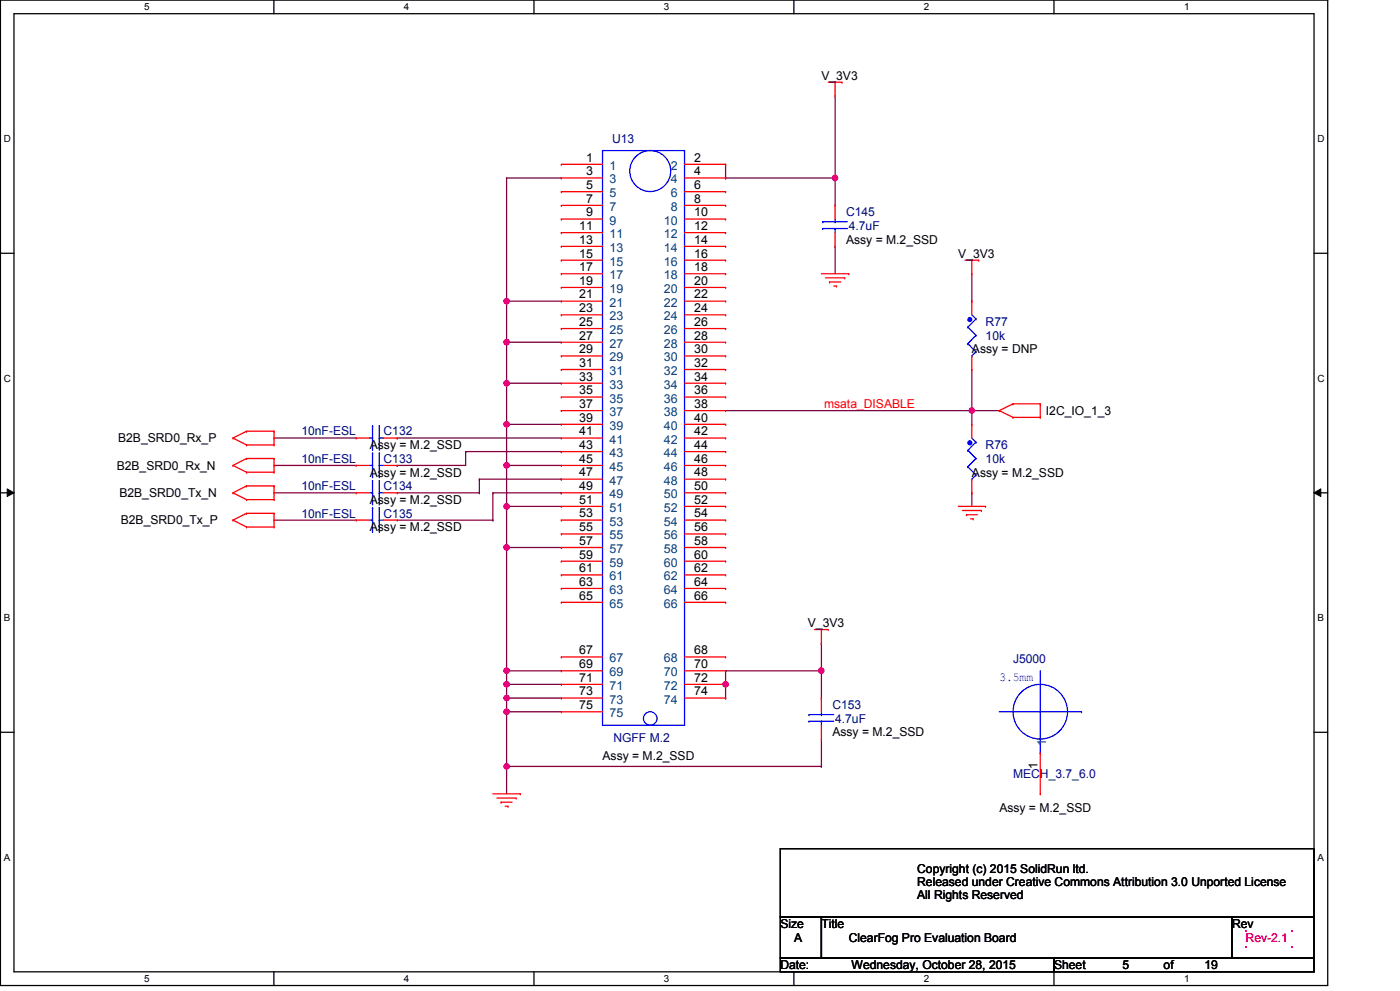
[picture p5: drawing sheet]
<svg xmlns="http://www.w3.org/2000/svg" width="420mm" height="297mm" viewBox="0 0 420 297" stroke-linecap="round" stroke-linejoin="round" font-family="sans-serif">
<path d="M.1 0h398.2v295.4h-398.2zM4.2 4.1h390v287.2h-390z" fill="none" stroke="#000" stroke-width=".38"/>
<g fill="#fff">
<path d="M43.2 .5h1.6v3.2h-1.6z"/>
<path d="M43.2 291.7h1.6v3.2h-1.6z"/>
</g>
<path d="M82.2 0v4.1M82.2 291.3v4.1" fill="none" stroke="#000" stroke-width=".38"/>
<g fill="#fff">
<path d="M121.2 .5h1.6v3.2h-1.6z"/>
<path d="M121.2 291.7h1.6v3.2h-1.6z"/>
</g>
<path d="M160.2 0v4.1M160.2 291.3v4.1" fill="none" stroke="#000" stroke-width=".38"/>
<g fill="#fff">
<path d="M199.2 .5h1.6v3.2h-1.6z"/>
<path d="M199.2 291.7h1.6v3.2h-1.6z"/>
</g>
<path d="M238.2 0v4.1M238.2 291.3v4.1" fill="none" stroke="#000" stroke-width=".38"/>
<g fill="#fff">
<path d="M277.2 .5h1.6v3.2h-1.6z"/>
<path d="M277.2 291.7h1.6v3.2h-1.6z"/>
</g>
<path d="M316.2 0v4.1M316.2 291.3v4.1" fill="none" stroke="#000" stroke-width=".38"/>
<g fill="#fff">
<path d="M355.2 .5h1.6v3.2h-1.6z"/>
<path d="M355.2 291.7h1.6v3.2h-1.6z"/>
<path d="M1.2 40h2.1v3.3h-2.1z"/>
<path d="M395.3 40h2.1v3.3h-2.1z"/>
<path d="M1.2 111.8h2.1v3.3h-2.1z"/>
<path d="M395.3 111.8h2.1v3.3h-2.1z"/>
</g>
<path d="M.1 75.9h4.1M394.2 75.9h4.1" fill="none" stroke="#000" stroke-width=".38"/>
<g fill="#fff">
<path d="M1.2 183.6h1.9v3.2h-1.9z"/>
<path d="M395.3 183.6h1.9v3.2h-1.9z"/>
</g>
<path d="M.1 147.7h4.1M394.2 147.7h4.1" fill="none" stroke="#000" stroke-width=".38"/>
<path d="M2.2 146.5l2 1.2-2 1.1zM394.2 147.7l2-1.2v2.3z" fill="#000"/>
<path d="M2.2 146.5l2 1.2-2 1.1zM394.2 147.7l2-1.2v2.3z" fill="none" stroke="#000" stroke-width=".3"/>
<g fill="#fff">
<path d="M1.1 255.4h2v3.2h-2z"/>
<path d="M395.2 255.4h2v3.2h-2z"/>
</g>
<path d="M.1 219.5h4.1M394.2 219.5h4.1" fill="none" stroke="#000" stroke-width=".38"/>
<path d="M152 53.3h16.4" fill="none" stroke="#800040" stroke-width=".38"/>
<circle cx="152" cy="53.3" r=".19" fill="#800040"/>
<path d="M152 53.3v37" fill="none" stroke="#800040" stroke-width=".38"/>
<circle cx="152" cy="90.3" r=".19" fill="#800040"/>
<circle cx="152" cy="90.2" r=".8" fill="#f0f"/>
<circle cx="152" cy="90.2" r=".8" fill="none" stroke="#f0f" stroke-width=".38"/>
<path d="M250.5 28.7v24.6" fill="none" stroke="#800040" stroke-width=".38"/>
<circle cx="250.5" cy="53.3" r=".19" fill="#800040"/>
<circle cx="250.5" cy="53.3" r=".79" fill="#f0f"/>
<circle cx="250.5" cy="53.3" r=".79" fill="none" stroke="#f0f" stroke-width=".38"/>
<path d="M217.7 53.3h32.8" fill="none" stroke="#800040" stroke-width=".38"/>
<circle cx="217.7" cy="53.3" r=".19" fill="#800040"/>
<path d="M152 102.6h16.4" fill="none" stroke="#800040" stroke-width=".38"/>
<circle cx="152" cy="102.6" r=".19" fill="#800040"/>
<circle cx="152" cy="102.5" r=".8" fill="#f0f"/>
<circle cx="152" cy="102.5" r=".8" fill="none" stroke="#f0f" stroke-width=".38"/>
<path d="M152 102.6v12.3" fill="none" stroke="#800040" stroke-width=".38"/>
<circle cx="152" cy="114.9" r=".19" fill="#800040"/>
<path d="M152 114.9h16.4" fill="none" stroke="#800040" stroke-width=".38"/>
<circle cx="152" cy="114.9" r=".19" fill="#800040"/>
<circle cx="152" cy="114.8" r=".8" fill="#f0f"/>
<circle cx="152" cy="114.8" r=".8" fill="none" stroke="#f0f" stroke-width=".38"/>
<path d="M152 114.9v12.3" fill="none" stroke="#800040" stroke-width=".38"/>
<circle cx="152" cy="127.2" r=".19" fill="#800040"/>
<path d="M152 127.2h16.4" fill="none" stroke="#800040" stroke-width=".38"/>
<circle cx="152" cy="127.2" r=".19" fill="#800040"/>
<circle cx="152" cy="127.2" r=".79" fill="#f0f"/>
<circle cx="152" cy="127.2" r=".79" fill="none" stroke="#f0f" stroke-width=".38"/>
<path d="M152 127.2v12.3" fill="none" stroke="#800040" stroke-width=".38"/>
<circle cx="152" cy="139.5" r=".19" fill="#800040"/>
<path d="M119.2 131.3h49.2" fill="none" stroke="#800040" stroke-width=".38"/>
<circle cx="119.2" cy="131.3" r=".19" fill="#800040"/>
<path d="M119.2 139.5h20.5" fill="none" stroke="#800040" stroke-width=".38"/>
<circle cx="119.2" cy="139.5" r=".19" fill="#800040"/>
<path d="M139.7 135.3v4.2" fill="none" stroke="#800040" stroke-width=".38"/>
<circle cx="139.7" cy="135.3" r=".19" fill="#800040"/>
<path d="M139.7 135.3h28.7" fill="none" stroke="#800040" stroke-width=".38"/>
<circle cx="168.4" cy="135.3" r=".19" fill="#800040"/>
<path d="M152 139.5h16.4" fill="none" stroke="#800040" stroke-width=".38"/>
<circle cx="152" cy="139.5" r=".19" fill="#800040"/>
<path d="M152 139.5v12.3" fill="none" stroke="#800040" stroke-width=".38"/>
<circle cx="152" cy="151.8" r=".19" fill="#800040"/>
<circle cx="152" cy="139.5" r=".8" fill="#f0f"/>
<circle cx="152" cy="139.5" r=".8" fill="none" stroke="#f0f" stroke-width=".38"/>
<circle cx="152" cy="151.8" r=".8" fill="#f0f"/>
<circle cx="152" cy="151.8" r=".8" fill="none" stroke="#f0f" stroke-width=".38"/>
<path d="M119.2 147.7h24.6" fill="none" stroke="#800040" stroke-width=".38"/>
<circle cx="143.8" cy="147.7" r=".19" fill="#800040"/>
<path d="M143.8 143.6v4.1" fill="none" stroke="#800040" stroke-width=".38"/>
<circle cx="143.8" cy="143.6" r=".19" fill="#800040"/>
<path d="M143.8 143.6h24.6" fill="none" stroke="#800040" stroke-width=".38"/>
<circle cx="168.4" cy="143.6" r=".19" fill="#800040"/>
<path d="M119.2 155.9h28.7" fill="none" stroke="#800040" stroke-width=".38"/>
<circle cx="147.9" cy="155.9" r=".19" fill="#800040"/>
<path d="M147.9 147.7v8.2" fill="none" stroke="#800040" stroke-width=".38"/>
<circle cx="147.9" cy="147.7" r=".19" fill="#800040"/>
<path d="M147.9 147.7h20.5" fill="none" stroke="#800040" stroke-width=".38"/>
<circle cx="168.4" cy="147.7" r=".19" fill="#800040"/>
<path d="M152 151.8h16.4" fill="none" stroke="#800040" stroke-width=".38"/>
<circle cx="152" cy="151.8" r=".19" fill="#800040"/>
<path d="M152 151.8v12.3" fill="none" stroke="#800040" stroke-width=".38"/>
<circle cx="152" cy="164.1" r=".19" fill="#800040"/>
<path d="M152 164.1h16.4" fill="none" stroke="#800040" stroke-width=".38"/>
<circle cx="152" cy="164.1" r=".19" fill="#800040"/>
<circle cx="152" cy="164" r=".8" fill="#f0f"/>
<circle cx="152" cy="164" r=".8" fill="none" stroke="#f0f" stroke-width=".38"/>
<path d="M246.4 192.8v8.2" fill="none" stroke="#800040" stroke-width=".38"/>
<circle cx="246.4" cy="192.8" r=".19" fill="#800040"/>
<path d="M217.7 201h28.7" fill="none" stroke="#800040" stroke-width=".38"/>
<circle cx="246.4" cy="201" r=".19" fill="#800040"/>
<path d="M217.7 201v4.1" fill="none" stroke="#800040" stroke-width=".38"/>
<circle cx="217.7" cy="205.1" r=".19" fill="#800040"/>
<circle cx="217.7" cy="205.1" r=".81" fill="#f0f"/>
<circle cx="217.7" cy="205.1" r=".81" fill="none" stroke="#f0f" stroke-width=".38"/>
<path d="M217.7 205.1v4.1" fill="none" stroke="#800040" stroke-width=".38"/>
<circle cx="217.7" cy="209.2" r=".19" fill="#800040"/>
<path d="M291.5 110.7v12.4" fill="none" stroke="#800040" stroke-width=".38"/>
<circle cx="291.5" cy="123.1" r=".19" fill="#800040"/>
<circle cx="291.5" cy="123" r=".78" fill="#f0f"/>
<circle cx="291.5" cy="123" r=".78" fill="none" stroke="#f0f" stroke-width=".38"/>
<path d="M291.5 82v8.3" fill="none" stroke="#800040" stroke-width=".38"/>
<circle cx="291.5" cy="90.3" r=".19" fill="#800040"/>
<path d="M246.4 201v8.2" fill="none" stroke="#800040" stroke-width=".38"/>
<circle cx="246.4" cy="209.2" r=".19" fill="#800040"/>
<circle cx="246.4" cy="201" r=".81" fill="#f0f"/>
<circle cx="246.4" cy="201" r=".81" fill="none" stroke="#f0f" stroke-width=".38"/>
<path d="M246.4 221.5v8.2" fill="none" stroke="#800040" stroke-width=".38"/>
<circle cx="246.4" cy="229.7" r=".19" fill="#800040"/>
<path d="M152 229.7h94.4" fill="none" stroke="#800040" stroke-width=".38"/>
<circle cx="152" cy="229.7" r=".19" fill="#800040"/>
<circle cx="152" cy="229.7" r=".79" fill="#f0f"/>
<circle cx="152" cy="229.7" r=".79" fill="none" stroke="#f0f" stroke-width=".38"/>
<path d="M152 229.7v8.2" fill="none" stroke="#800040" stroke-width=".38"/>
<circle cx="152" cy="229.7" r=".19" fill="#800040"/>
<path d="M217.7 123.1h73.8" fill="none" stroke="#800040" stroke-width=".38"/>
<circle cx="291.5" cy="123.1" r=".19" fill="#800040"/>
<path d="M291.5 147.7v4.1" fill="none" stroke="#800040" stroke-width=".38"/>
<circle cx="291.5" cy="147.7" r=".19" fill="#800040"/>
<path d="M152 205.1h16.4" fill="none" stroke="#800040" stroke-width=".38"/>
<circle cx="152" cy="205.1" r=".19" fill="#800040"/>
<circle cx="152" cy="205.1" r=".8" fill="#f0f"/>
<circle cx="152" cy="205.1" r=".8" fill="none" stroke="#f0f" stroke-width=".38"/>
<path d="M152 205.1v4.1" fill="none" stroke="#800040" stroke-width=".38"/>
<circle cx="152" cy="209.2" r=".19" fill="#800040"/>
<path d="M152 209.2h16.4" fill="none" stroke="#800040" stroke-width=".38"/>
<circle cx="152" cy="209.2" r=".19" fill="#800040"/>
<circle cx="152" cy="209.2" r=".79" fill="#f0f"/>
<circle cx="152" cy="209.2" r=".79" fill="none" stroke="#f0f" stroke-width=".38"/>
<path d="M152 209.2v4.1" fill="none" stroke="#800040" stroke-width=".38"/>
<circle cx="152" cy="213.3" r=".19" fill="#800040"/>
<path d="M82.2 139.5h24.6" fill="none" stroke="#800040" stroke-width=".38"/>
<circle cx="82.2" cy="139.5" r=".19" fill="#800040"/>
<path d="M82.2 131.3h24.6" fill="none" stroke="#800040" stroke-width=".38"/>
<circle cx="82.2" cy="131.3" r=".19" fill="#800040"/>
<path d="M82.2 155.9h24.6" fill="none" stroke="#800040" stroke-width=".38"/>
<circle cx="82.2" cy="155.9" r=".19" fill="#800040"/>
<path d="M82.2 147.7h24.6" fill="none" stroke="#800040" stroke-width=".38"/>
<circle cx="82.2" cy="147.7" r=".19" fill="#800040"/>
<path d="M152 164.1v36.9" fill="none" stroke="#800040" stroke-width=".38"/>
<circle cx="152" cy="201" r=".19" fill="#800040"/>
<circle cx="152" cy="201" r=".8" fill="#f0f"/>
<circle cx="152" cy="201" r=".8" fill="none" stroke="#f0f" stroke-width=".38"/>
<path d="M217.7 49.2v4.1" fill="none" stroke="#800040" stroke-width=".38"/>
<circle cx="217.7" cy="53.3" r=".19" fill="#800040"/>
<path d="M152 213.3h16.4" fill="none" stroke="#800040" stroke-width=".38"/>
<circle cx="152" cy="213.3" r=".19" fill="#800040"/>
<path d="M152 213.3v16.4" fill="none" stroke="#800040" stroke-width=".38"/>
<circle cx="152" cy="229.7" r=".19" fill="#800040"/>
<circle cx="152" cy="213.3" r=".8" fill="#f0f"/>
<circle cx="152" cy="213.3" r=".8" fill="none" stroke="#f0f" stroke-width=".38"/>
<path d="M152 201h16.4" fill="none" stroke="#800040" stroke-width=".38"/>
<circle cx="152" cy="201" r=".19" fill="#800040"/>
<path d="M152 201v4.1" fill="none" stroke="#800040" stroke-width=".38"/>
<circle cx="152" cy="205.1" r=".19" fill="#800040"/>
<path d="M152 90.3h16.4" fill="none" stroke="#800040" stroke-width=".38"/>
<circle cx="152" cy="90.3" r=".19" fill="#800040"/>
<path d="M152 90.3v12.3" fill="none" stroke="#800040" stroke-width=".38"/>
<circle cx="152" cy="102.6" r=".19" fill="#800040"/>
<path d="M291.5 123.1v4.1" fill="none" stroke="#800040" stroke-width=".38"/>
<circle cx="291.5" cy="123.1" r=".19" fill="#800040"/>
<path d="M250.5 73.8v8.2" fill="none" stroke="#800040" stroke-width=".38"/>
<circle cx="250.5" cy="73.8" r=".19" fill="#800040"/>
<path d="M250.5 53.3v8.3" fill="none" stroke="#800040" stroke-width=".38"/>
<circle cx="250.5" cy="53.3" r=".19" fill="#800040"/>
<path d="M291.5 123.1h8.3" fill="none" stroke="#800040" stroke-width=".38"/>
<circle cx="291.5" cy="123.1" r=".19" fill="#800040"/>
<path d="M74 141.5h8.2" fill="none" stroke="#f00" stroke-width=".38"/>
<circle cx="74" cy="141.5" r=".19" fill="#f00"/>
<path d="M69.9 139.5l4.1 2" fill="none" stroke="#f00" stroke-width=".38"/>
<circle cx="69.9" cy="139.5" r=".19" fill="#f00"/>
<path d="M74 137.4l-4.1 2.1" fill="none" stroke="#f00" stroke-width=".38"/>
<circle cx="74" cy="137.4" r=".19" fill="#f00"/>
<path d="M74 137.4h8.2" fill="none" stroke="#f00" stroke-width=".38"/>
<circle cx="82.2" cy="137.4" r=".19" fill="#f00"/>
<path d="M82.2 137.4v4.1" fill="none" stroke="#f00" stroke-width=".38"/>
<circle cx="82.2" cy="141.5" r=".19" fill="#f00"/>
<path d="M74 133.3h8.2" fill="none" stroke="#f00" stroke-width=".38"/>
<circle cx="74" cy="133.3" r=".19" fill="#f00"/>
<path d="M69.9 131.3l4.1 2" fill="none" stroke="#f00" stroke-width=".38"/>
<circle cx="69.9" cy="131.3" r=".19" fill="#f00"/>
<path d="M74 129.2l-4.1 2.1" fill="none" stroke="#f00" stroke-width=".38"/>
<circle cx="74" cy="129.2" r=".19" fill="#f00"/>
<path d="M74 129.2h8.2" fill="none" stroke="#f00" stroke-width=".38"/>
<circle cx="82.2" cy="129.2" r=".19" fill="#f00"/>
<path d="M82.2 129.2v4.1" fill="none" stroke="#f00" stroke-width=".38"/>
<circle cx="82.2" cy="133.3" r=".19" fill="#f00"/>
<path d="M74 157.9h8.2" fill="none" stroke="#f00" stroke-width=".38"/>
<circle cx="74" cy="157.9" r=".19" fill="#f00"/>
<path d="M69.9 155.9l4.1 2" fill="none" stroke="#f00" stroke-width=".38"/>
<circle cx="69.9" cy="155.9" r=".19" fill="#f00"/>
<path d="M74 153.8l-4.1 2.1" fill="none" stroke="#f00" stroke-width=".38"/>
<circle cx="74" cy="153.8" r=".19" fill="#f00"/>
<path d="M74 153.8h8.2" fill="none" stroke="#f00" stroke-width=".38"/>
<circle cx="82.2" cy="153.8" r=".19" fill="#f00"/>
<path d="M82.2 153.8v4.1" fill="none" stroke="#f00" stroke-width=".38"/>
<circle cx="82.2" cy="157.9" r=".19" fill="#f00"/>
<path d="M74 149.7h8.2" fill="none" stroke="#f00" stroke-width=".38"/>
<circle cx="74" cy="149.7" r=".19" fill="#f00"/>
<path d="M69.9 147.7l4.1 2" fill="none" stroke="#f00" stroke-width=".38"/>
<circle cx="69.9" cy="147.7" r=".19" fill="#f00"/>
<path d="M74 145.6l-4.1 2.1" fill="none" stroke="#f00" stroke-width=".38"/>
<circle cx="74" cy="145.6" r=".19" fill="#f00"/>
<path d="M74 145.6h8.2" fill="none" stroke="#f00" stroke-width=".38"/>
<circle cx="82.2" cy="145.6" r=".19" fill="#f00"/>
<path d="M82.2 145.6v4.1" fill="none" stroke="#f00" stroke-width=".38"/>
<circle cx="82.2" cy="149.7" r=".19" fill="#f00"/>
<path d="M303.9 121h8.2" fill="none" stroke="#f00" stroke-width=".38"/>
<circle cx="303.9" cy="121" r=".19" fill="#f00"/>
<path d="M303.9 121l-4.1 2.1" fill="none" stroke="#f00" stroke-width=".38"/>
<circle cx="299.8" cy="123.1" r=".19" fill="#f00"/>
<path d="M299.8 123.1l4.1 2" fill="none" stroke="#f00" stroke-width=".38"/>
<circle cx="303.9" cy="125.1" r=".19" fill="#f00"/>
<path d="M303.9 125.1h8.2" fill="none" stroke="#f00" stroke-width=".38"/>
<circle cx="312.1" cy="125.1" r=".19" fill="#f00"/>
<path d="M312.1 121v4.1" fill="none" stroke="#f00" stroke-width=".38"/>
<circle cx="312.1" cy="121" r=".19" fill="#f00"/>
<path d="M250.5 24.6v4.1" fill="none" stroke="#f00" stroke-width=".38"/>
<circle cx="250.5" cy="28.7" r=".19" fill="#f00"/>
<path d="M248.5 24.6h4.1" fill="none" stroke="#f00" stroke-width=".38"/>
<circle cx="252.6" cy="24.6" r=".19" fill="#f00"/>
<path d="M246.4 188.7v4.1" fill="none" stroke="#f00" stroke-width=".38"/>
<circle cx="246.4" cy="192.8" r=".19" fill="#f00"/>
<path d="M244.3 188.7h4.2" fill="none" stroke="#f00" stroke-width=".38"/>
<circle cx="248.5" cy="188.7" r=".19" fill="#f00"/>
<path d="M287.5 151.8h8.2" fill="none" stroke="#f00" stroke-width=".38"/>
<circle cx="295.7" cy="151.8" r=".19" fill="#f00"/>
<path d="M288.7 153h5.7" fill="none" stroke="#f00" stroke-width=".38"/>
<circle cx="294.4" cy="153" r=".19" fill="#f00"/>
<path d="M289.9 154.3h3.3" fill="none" stroke="#f00" stroke-width=".38"/>
<circle cx="289.9" cy="154.3" r=".19" fill="#f00"/>
<path d="M291.2 155.5h.8" fill="none" stroke="#f00" stroke-width=".38"/>
<circle cx="292" cy="155.5" r=".19" fill="#f00"/>
<path d="M147.9 237.9h8.2" fill="none" stroke="#f00" stroke-width=".38"/>
<circle cx="156.1" cy="237.9" r=".19" fill="#f00"/>
<path d="M149.1 239.2h5.8" fill="none" stroke="#f00" stroke-width=".38"/>
<circle cx="154.9" cy="239.2" r=".19" fill="#f00"/>
<path d="M150.3 240.4h3.3" fill="none" stroke="#f00" stroke-width=".38"/>
<circle cx="150.3" cy="240.4" r=".19" fill="#f00"/>
<path d="M151.6 241.6h.8" fill="none" stroke="#f00" stroke-width=".38"/>
<circle cx="152.4" cy="241.6" r=".19" fill="#f00"/>
<path d="M246.4 82h8.2" fill="none" stroke="#f00" stroke-width=".38"/>
<circle cx="254.6" cy="82" r=".19" fill="#f00"/>
<path d="M247.6 83.3h5.8" fill="none" stroke="#f00" stroke-width=".38"/>
<circle cx="253.4" cy="83.3" r=".19" fill="#f00"/>
<path d="M248.9 84.5h3.3" fill="none" stroke="#f00" stroke-width=".38"/>
<circle cx="248.9" cy="84.5" r=".19" fill="#f00"/>
<path d="M250.1 85.7h.9" fill="none" stroke="#f00" stroke-width=".38"/>
<circle cx="251" cy="85.7" r=".19" fill="#f00"/>
<path d="M291.5 78v4" fill="none" stroke="#f00" stroke-width=".38"/>
<circle cx="291.5" cy="82" r=".19" fill="#f00"/>
<path d="M289.5 78h4.1" fill="none" stroke="#f00" stroke-width=".38"/>
<circle cx="293.6" cy="78" r=".19" fill="#f00"/>
<path d="M234.1 254.3h160.1v20.5h-160.1zM234.1 274.8h12.3v12.3h-12.3zM246.4 274.8h123.2v12.3h-123.2zM369.6 274.8h24.6v12.3h-24.6zM234.1 287.1h82.1v4.2h-82.1zM316.2 287.1h78v4.2h-78z" fill="none" stroke="#000" stroke-width=".38"/>
<g fill="#f0f">
<path d="M373.5 278.8h.3v.3h-.3z"/>
<path d="M387.5 278.8h.3v.3h-.3z"/>
<path d="M387.5 283.7h.3v.4h-.3z"/>
<path d="M373.5 283.7h.3v.4h-.3z"/>
</g>
<path d="M234.1 254.3h160.1v20.5h-160.1zM234.1 274.8h12.3v12.3h-12.3zM246.4 274.8h123.2v12.3h-123.2zM369.6 274.8h24.6v12.3h-24.6zM234.1 287.1h82.1v4.2h-82.1zM316.2 287.1h78v4.2h-78z" fill="none" stroke="#000" stroke-width=".38"/>
<g fill="#f0f">
<path d="M373.5 278.8h.3v.3h-.3z"/>
<path d="M387.5 278.8h.3v.3h-.3z"/>
<path d="M387.5 283.7h.3v.4h-.3z"/>
<path d="M373.5 283.7h.3v.4h-.3z"/>
</g>
<path d="M234.1 254.3h160.1v20.5h-160.1zM234.1 274.8h12.3v12.3h-12.3zM246.4 274.8h123.2v12.3h-123.2zM369.6 274.8h24.6v12.3h-24.6zM234.1 287.1h82.1v4.2h-82.1zM316.2 287.1h78v4.2h-78z" fill="none" stroke="#000" stroke-width=".38"/>
<g fill="#f0f">
<path d="M373.5 278.8h.3v.3h-.3z"/>
<path d="M387.5 278.8h.3v.3h-.3z"/>
<path d="M387.5 283.7h.3v.4h-.3z"/>
<path d="M373.5 283.7h.3v.4h-.3z"/>
</g>
<path d="M246.4 213.3v.9" fill="none" stroke="#00f" stroke-width=".38"/>
<circle cx="246.4" cy="214.2" r=".19" fill="#00f"/>
<path d="M242.7 216.2h7.4" fill="none" stroke="#00f" stroke-width=".38"/>
<circle cx="242.7" cy="216.2" r=".19" fill="#00f"/>
<path d="M242.7 214.2h7.4" fill="none" stroke="#00f" stroke-width=".38"/>
<circle cx="242.7" cy="214.2" r=".19" fill="#00f"/>
<path d="M246.4 216.2v1.2" fill="none" stroke="#00f" stroke-width=".38"/>
<circle cx="246.4" cy="216.2" r=".19" fill="#00f"/>
<path d="M246.4 209.2v4.1" fill="none" stroke="#f00" stroke-width=".38"/>
<circle cx="246.4" cy="209.2" r=".19" fill="#f00"/>
<path d="M246.4 217.4v4.1" fill="none" stroke="#f00" stroke-width=".38"/>
<circle cx="246.4" cy="221.5" r=".19" fill="#f00"/>
<path d="M250.5 65.7v.8" fill="none" stroke="#00f" stroke-width=".38"/>
<circle cx="250.5" cy="66.5" r=".19" fill="#00f"/>
<path d="M246.8 68.5h7.4" fill="none" stroke="#00f" stroke-width=".38"/>
<circle cx="246.8" cy="68.5" r=".19" fill="#00f"/>
<path d="M246.8 66.5h7.4" fill="none" stroke="#00f" stroke-width=".38"/>
<circle cx="246.8" cy="66.5" r=".19" fill="#00f"/>
<path d="M250.5 68.5v1.2" fill="none" stroke="#00f" stroke-width=".38"/>
<circle cx="250.5" cy="68.5" r=".19" fill="#00f"/>
<path d="M250.5 61.6v4.1" fill="none" stroke="#f00" stroke-width=".38"/>
<circle cx="250.5" cy="61.6" r=".19" fill="#f00"/>
<path d="M250.5 69.7v4.1" fill="none" stroke="#f00" stroke-width=".38"/>
<circle cx="250.5" cy="73.8" r=".19" fill="#f00"/>
<path d="M291.5 94.4l1.3 1.2" fill="none" stroke="#00f" stroke-width=".38"/>
<circle cx="292.8" cy="95.6" r=".19" fill="#00f"/>
<path d="M292.8 95.6l-2.4 2.4" fill="none" stroke="#00f" stroke-width=".38"/>
<circle cx="290.4" cy="98" r=".19" fill="#00f"/>
<path d="M290.4 98l2.4 2.5" fill="none" stroke="#00f" stroke-width=".38"/>
<circle cx="292.8" cy="100.5" r=".19" fill="#00f"/>
<path d="M292.8 100.5l-2.4 2.5" fill="none" stroke="#00f" stroke-width=".38"/>
<circle cx="290.4" cy="103" r=".19" fill="#00f"/>
<path d="M290.4 103l2.4 2.5" fill="none" stroke="#00f" stroke-width=".38"/>
<circle cx="292.8" cy="105.5" r=".19" fill="#00f"/>
<path d="M292.8 105.5l-1.3 1.2" fill="none" stroke="#00f" stroke-width=".38"/>
<circle cx="291.5" cy="106.7" r=".19" fill="#00f"/>
<circle cx="291" cy="95.8" r=".59" fill="#00f"/>
<circle cx="291" cy="95.8" r=".59" fill="none" stroke="#00f" stroke-width=".38"/>
<path d="M291.5 90.3v4.1" fill="none" stroke="#f00" stroke-width=".38"/>
<circle cx="291.5" cy="90.3" r=".19" fill="#f00"/>
<path d="M291.5 106.7v4" fill="none" stroke="#f00" stroke-width=".38"/>
<circle cx="291.5" cy="110.7" r=".19" fill="#f00"/>
<path d="M110.9 131.3h.9" fill="none" stroke="#00f" stroke-width=".38"/>
<circle cx="111.8" cy="131.3" r=".19" fill="#00f"/>
<path d="M113.8 127.6v7.4" fill="none" stroke="#00f" stroke-width=".38"/>
<circle cx="113.8" cy="127.6" r=".19" fill="#00f"/>
<path d="M111.8 127.6v7.4" fill="none" stroke="#00f" stroke-width=".38"/>
<circle cx="111.8" cy="127.6" r=".19" fill="#00f"/>
<path d="M113.8 131.3h1.2" fill="none" stroke="#00f" stroke-width=".38"/>
<circle cx="113.8" cy="131.3" r=".19" fill="#00f"/>
<path d="M106.8 131.3h4.1" fill="none" stroke="#f00" stroke-width=".38"/>
<circle cx="106.8" cy="131.3" r=".19" fill="#f00"/>
<path d="M115 131.3h4.2" fill="none" stroke="#f00" stroke-width=".38"/>
<circle cx="119.2" cy="131.3" r=".19" fill="#f00"/>
<path d="M291.5 131.3l1.3 1.2" fill="none" stroke="#00f" stroke-width=".38"/>
<circle cx="292.8" cy="132.5" r=".19" fill="#00f"/>
<path d="M292.8 132.5l-2.4 2.5" fill="none" stroke="#00f" stroke-width=".38"/>
<circle cx="290.4" cy="135" r=".19" fill="#00f"/>
<path d="M290.4 135l2.4 2.4" fill="none" stroke="#00f" stroke-width=".38"/>
<circle cx="292.8" cy="137.4" r=".19" fill="#00f"/>
<path d="M292.8 137.4l-2.4 2.5" fill="none" stroke="#00f" stroke-width=".38"/>
<circle cx="290.4" cy="139.9" r=".19" fill="#00f"/>
<path d="M290.4 139.9l2.4 2.5" fill="none" stroke="#00f" stroke-width=".38"/>
<circle cx="292.8" cy="142.4" r=".19" fill="#00f"/>
<path d="M292.8 142.4l-1.3 1.2" fill="none" stroke="#00f" stroke-width=".38"/>
<circle cx="291.5" cy="143.6" r=".19" fill="#00f"/>
<circle cx="291" cy="132.7" r=".59" fill="#00f"/>
<circle cx="291" cy="132.7" r=".59" fill="none" stroke="#00f" stroke-width=".38"/>
<path d="M291.5 127.2v4.1" fill="none" stroke="#f00" stroke-width=".38"/>
<circle cx="291.5" cy="127.2" r=".19" fill="#f00"/>
<path d="M291.5 143.6v4.1" fill="none" stroke="#f00" stroke-width=".38"/>
<circle cx="291.5" cy="147.7" r=".19" fill="#f00"/>
<g fill="none" stroke="#00f" stroke-width=".38">
<path d="M180.8 45.1h24.6v172.3h-24.6z"/>
<circle cx="195.1" cy="51.3" r="6.1"/>
<circle cx="195.1" cy="215.3" r="2.03"/>
</g>
<path d="M168.4 49.2h12.4" fill="none" stroke="#f00" stroke-width=".38"/>
<circle cx="168.4" cy="49.2" r=".19" fill="#f00"/>
<path d="M205.4 49.2h12.3" fill="none" stroke="#f00" stroke-width=".38"/>
<circle cx="217.7" cy="49.2" r=".19" fill="#f00"/>
<path d="M168.4 53.3h12.4" fill="none" stroke="#f00" stroke-width=".38"/>
<circle cx="168.4" cy="53.3" r=".19" fill="#f00"/>
<path d="M205.4 53.3h12.3" fill="none" stroke="#f00" stroke-width=".38"/>
<circle cx="217.7" cy="53.3" r=".19" fill="#f00"/>
<path d="M168.4 57.4h12.4" fill="none" stroke="#f00" stroke-width=".38"/>
<circle cx="168.4" cy="57.4" r=".19" fill="#f00"/>
<path d="M205.4 57.4h12.3" fill="none" stroke="#f00" stroke-width=".38"/>
<circle cx="217.7" cy="57.4" r=".19" fill="#f00"/>
<path d="M168.4 61.6h12.4" fill="none" stroke="#f00" stroke-width=".38"/>
<circle cx="168.4" cy="61.6" r=".19" fill="#f00"/>
<path d="M205.4 61.6h12.3" fill="none" stroke="#f00" stroke-width=".38"/>
<circle cx="217.7" cy="61.6" r=".19" fill="#f00"/>
<path d="M168.4 65.7h12.4" fill="none" stroke="#f00" stroke-width=".38"/>
<circle cx="168.4" cy="65.7" r=".19" fill="#f00"/>
<path d="M205.4 65.7h12.3" fill="none" stroke="#f00" stroke-width=".38"/>
<circle cx="217.7" cy="65.7" r=".19" fill="#f00"/>
<path d="M168.4 69.7h12.4" fill="none" stroke="#f00" stroke-width=".38"/>
<circle cx="168.4" cy="69.7" r=".19" fill="#f00"/>
<path d="M205.4 69.7h12.3" fill="none" stroke="#f00" stroke-width=".38"/>
<circle cx="217.7" cy="69.7" r=".19" fill="#f00"/>
<path d="M168.4 73.8h12.4" fill="none" stroke="#f00" stroke-width=".38"/>
<circle cx="168.4" cy="73.8" r=".19" fill="#f00"/>
<path d="M205.4 73.8h12.3" fill="none" stroke="#f00" stroke-width=".38"/>
<circle cx="217.7" cy="73.8" r=".19" fill="#f00"/>
<path d="M168.4 78h12.4" fill="none" stroke="#f00" stroke-width=".38"/>
<circle cx="168.4" cy="78" r=".19" fill="#f00"/>
<path d="M205.4 78h12.3" fill="none" stroke="#f00" stroke-width=".38"/>
<circle cx="217.7" cy="78" r=".19" fill="#f00"/>
<path d="M168.4 82h12.4" fill="none" stroke="#f00" stroke-width=".38"/>
<circle cx="168.4" cy="82" r=".19" fill="#f00"/>
<path d="M205.4 82h12.3" fill="none" stroke="#f00" stroke-width=".38"/>
<circle cx="217.7" cy="82" r=".19" fill="#f00"/>
<path d="M168.4 86.1h12.4" fill="none" stroke="#f00" stroke-width=".38"/>
<circle cx="168.4" cy="86.1" r=".19" fill="#f00"/>
<path d="M205.4 86.1h12.3" fill="none" stroke="#f00" stroke-width=".38"/>
<circle cx="217.7" cy="86.1" r=".19" fill="#f00"/>
<path d="M168.4 90.3h12.4" fill="none" stroke="#f00" stroke-width=".38"/>
<circle cx="168.4" cy="90.3" r=".19" fill="#f00"/>
<path d="M205.4 90.3h12.3" fill="none" stroke="#f00" stroke-width=".38"/>
<circle cx="217.7" cy="90.3" r=".19" fill="#f00"/>
<path d="M168.4 94.4h12.4" fill="none" stroke="#f00" stroke-width=".38"/>
<circle cx="168.4" cy="94.4" r=".19" fill="#f00"/>
<path d="M205.4 94.4h12.3" fill="none" stroke="#f00" stroke-width=".38"/>
<circle cx="217.7" cy="94.4" r=".19" fill="#f00"/>
<path d="M168.4 98.5h12.4" fill="none" stroke="#f00" stroke-width=".38"/>
<circle cx="168.4" cy="98.5" r=".19" fill="#f00"/>
<path d="M205.4 98.5h12.3" fill="none" stroke="#f00" stroke-width=".38"/>
<circle cx="217.7" cy="98.5" r=".19" fill="#f00"/>
<path d="M168.4 102.6h12.4" fill="none" stroke="#f00" stroke-width=".38"/>
<circle cx="168.4" cy="102.6" r=".19" fill="#f00"/>
<path d="M205.4 102.6h12.3" fill="none" stroke="#f00" stroke-width=".38"/>
<circle cx="217.7" cy="102.6" r=".19" fill="#f00"/>
<path d="M168.4 106.7h12.4" fill="none" stroke="#f00" stroke-width=".38"/>
<circle cx="168.4" cy="106.7" r=".19" fill="#f00"/>
<path d="M205.4 106.7h12.3" fill="none" stroke="#f00" stroke-width=".38"/>
<circle cx="217.7" cy="106.7" r=".19" fill="#f00"/>
<path d="M168.4 110.7h12.4" fill="none" stroke="#f00" stroke-width=".38"/>
<circle cx="168.4" cy="110.7" r=".19" fill="#f00"/>
<path d="M205.4 110.7h12.3" fill="none" stroke="#f00" stroke-width=".38"/>
<circle cx="217.7" cy="110.7" r=".19" fill="#f00"/>
<path d="M168.4 114.9h12.4" fill="none" stroke="#f00" stroke-width=".38"/>
<circle cx="168.4" cy="114.9" r=".19" fill="#f00"/>
<path d="M205.4 114.9h12.3" fill="none" stroke="#f00" stroke-width=".38"/>
<circle cx="217.7" cy="114.9" r=".19" fill="#f00"/>
<path d="M168.4 119h12.4" fill="none" stroke="#f00" stroke-width=".38"/>
<circle cx="168.4" cy="119" r=".19" fill="#f00"/>
<path d="M205.4 119h12.3" fill="none" stroke="#f00" stroke-width=".38"/>
<circle cx="217.7" cy="119" r=".19" fill="#f00"/>
<path d="M168.4 123.1h12.4" fill="none" stroke="#f00" stroke-width=".38"/>
<circle cx="168.4" cy="123.1" r=".19" fill="#f00"/>
<path d="M205.4 123.1h12.3" fill="none" stroke="#f00" stroke-width=".38"/>
<circle cx="217.7" cy="123.1" r=".19" fill="#f00"/>
<path d="M168.4 127.2h12.4" fill="none" stroke="#f00" stroke-width=".38"/>
<circle cx="168.4" cy="127.2" r=".19" fill="#f00"/>
<path d="M205.4 127.2h12.3" fill="none" stroke="#f00" stroke-width=".38"/>
<circle cx="217.7" cy="127.2" r=".19" fill="#f00"/>
<path d="M168.4 131.3h12.4" fill="none" stroke="#f00" stroke-width=".38"/>
<circle cx="168.4" cy="131.3" r=".19" fill="#f00"/>
<path d="M205.4 131.3h12.3" fill="none" stroke="#f00" stroke-width=".38"/>
<circle cx="217.7" cy="131.3" r=".19" fill="#f00"/>
<path d="M168.4 135.3h12.4" fill="none" stroke="#f00" stroke-width=".38"/>
<circle cx="168.4" cy="135.3" r=".19" fill="#f00"/>
<path d="M205.4 135.3h12.3" fill="none" stroke="#f00" stroke-width=".38"/>
<circle cx="217.7" cy="135.3" r=".19" fill="#f00"/>
<path d="M168.4 139.5h12.4" fill="none" stroke="#f00" stroke-width=".38"/>
<circle cx="168.4" cy="139.5" r=".19" fill="#f00"/>
<path d="M205.4 139.5h12.3" fill="none" stroke="#f00" stroke-width=".38"/>
<circle cx="217.7" cy="139.5" r=".19" fill="#f00"/>
<path d="M168.4 143.6h12.4" fill="none" stroke="#f00" stroke-width=".38"/>
<circle cx="168.4" cy="143.6" r=".19" fill="#f00"/>
<path d="M205.4 143.6h12.3" fill="none" stroke="#f00" stroke-width=".38"/>
<circle cx="217.7" cy="143.6" r=".19" fill="#f00"/>
<path d="M168.4 147.7h12.4" fill="none" stroke="#f00" stroke-width=".38"/>
<circle cx="168.4" cy="147.7" r=".19" fill="#f00"/>
<path d="M205.4 147.7h12.3" fill="none" stroke="#f00" stroke-width=".38"/>
<circle cx="217.7" cy="147.7" r=".19" fill="#f00"/>
<path d="M168.4 151.8h12.4" fill="none" stroke="#f00" stroke-width=".38"/>
<circle cx="168.4" cy="151.8" r=".19" fill="#f00"/>
<path d="M205.4 151.8h12.3" fill="none" stroke="#f00" stroke-width=".38"/>
<circle cx="217.7" cy="151.8" r=".19" fill="#f00"/>
<path d="M168.4 155.9h12.4" fill="none" stroke="#f00" stroke-width=".38"/>
<circle cx="168.4" cy="155.9" r=".19" fill="#f00"/>
<path d="M205.4 155.9h12.3" fill="none" stroke="#f00" stroke-width=".38"/>
<circle cx="217.7" cy="155.9" r=".19" fill="#f00"/>
<path d="M168.4 160h12.4" fill="none" stroke="#f00" stroke-width=".38"/>
<circle cx="168.4" cy="160" r=".19" fill="#f00"/>
<path d="M205.4 160h12.3" fill="none" stroke="#f00" stroke-width=".38"/>
<circle cx="217.7" cy="160" r=".19" fill="#f00"/>
<path d="M168.4 164.1h12.4" fill="none" stroke="#f00" stroke-width=".38"/>
<circle cx="168.4" cy="164.1" r=".19" fill="#f00"/>
<path d="M205.4 164.1h12.3" fill="none" stroke="#f00" stroke-width=".38"/>
<circle cx="217.7" cy="164.1" r=".19" fill="#f00"/>
<path d="M168.4 168.2h12.4" fill="none" stroke="#f00" stroke-width=".38"/>
<circle cx="168.4" cy="168.2" r=".19" fill="#f00"/>
<path d="M205.4 168.2h12.3" fill="none" stroke="#f00" stroke-width=".38"/>
<circle cx="217.7" cy="168.2" r=".19" fill="#f00"/>
<path d="M168.4 172.3h12.4" fill="none" stroke="#f00" stroke-width=".38"/>
<circle cx="168.4" cy="172.3" r=".19" fill="#f00"/>
<path d="M205.4 172.3h12.3" fill="none" stroke="#f00" stroke-width=".38"/>
<circle cx="217.7" cy="172.3" r=".19" fill="#f00"/>
<path d="M168.4 176.4h12.4" fill="none" stroke="#f00" stroke-width=".38"/>
<circle cx="168.4" cy="176.4" r=".19" fill="#f00"/>
<path d="M205.4 176.4h12.3" fill="none" stroke="#f00" stroke-width=".38"/>
<circle cx="217.7" cy="176.4" r=".19" fill="#f00"/>
<path d="M168.4 180.5h12.4" fill="none" stroke="#f00" stroke-width=".38"/>
<circle cx="168.4" cy="180.5" r=".19" fill="#f00"/>
<path d="M205.4 180.5h12.3" fill="none" stroke="#f00" stroke-width=".38"/>
<circle cx="217.7" cy="180.5" r=".19" fill="#f00"/>
<path d="M168.4 196.9h12.4" fill="none" stroke="#f00" stroke-width=".38"/>
<circle cx="168.4" cy="196.9" r=".19" fill="#f00"/>
<path d="M205.4 196.9h12.3" fill="none" stroke="#f00" stroke-width=".38"/>
<circle cx="217.7" cy="196.9" r=".19" fill="#f00"/>
<path d="M168.4 201h12.4" fill="none" stroke="#f00" stroke-width=".38"/>
<circle cx="168.4" cy="201" r=".19" fill="#f00"/>
<path d="M205.4 201h12.3" fill="none" stroke="#f00" stroke-width=".38"/>
<circle cx="217.7" cy="201" r=".19" fill="#f00"/>
<path d="M168.4 205.1h12.4" fill="none" stroke="#f00" stroke-width=".38"/>
<circle cx="168.4" cy="205.1" r=".19" fill="#f00"/>
<path d="M205.4 205.1h12.3" fill="none" stroke="#f00" stroke-width=".38"/>
<circle cx="217.7" cy="205.1" r=".19" fill="#f00"/>
<path d="M168.4 209.2h12.4" fill="none" stroke="#f00" stroke-width=".38"/>
<circle cx="168.4" cy="209.2" r=".19" fill="#f00"/>
<path d="M205.4 209.2h12.3" fill="none" stroke="#f00" stroke-width=".38"/>
<circle cx="217.7" cy="209.2" r=".19" fill="#f00"/>
<path d="M168.4 213.3h12.4" fill="none" stroke="#f00" stroke-width=".38"/>
<circle cx="168.4" cy="213.3" r=".19" fill="#f00"/>
<path d="M110.9 139.5h.9" fill="none" stroke="#00f" stroke-width=".38"/>
<circle cx="111.8" cy="139.5" r=".19" fill="#00f"/>
<path d="M113.8 135.8v7.4" fill="none" stroke="#00f" stroke-width=".38"/>
<circle cx="113.8" cy="135.8" r=".19" fill="#00f"/>
<path d="M111.8 135.8v7.4" fill="none" stroke="#00f" stroke-width=".38"/>
<circle cx="111.8" cy="135.8" r=".19" fill="#00f"/>
<path d="M113.8 139.5h1.2" fill="none" stroke="#00f" stroke-width=".38"/>
<circle cx="113.8" cy="139.5" r=".19" fill="#00f"/>
<path d="M106.8 139.5h4.1" fill="none" stroke="#f00" stroke-width=".38"/>
<circle cx="106.8" cy="139.5" r=".19" fill="#f00"/>
<path d="M115 139.5h4.2" fill="none" stroke="#f00" stroke-width=".38"/>
<circle cx="119.2" cy="139.5" r=".19" fill="#f00"/>
<path d="M110.9 147.7h.9" fill="none" stroke="#00f" stroke-width=".38"/>
<circle cx="111.8" cy="147.7" r=".19" fill="#00f"/>
<path d="M113.8 144v7.3" fill="none" stroke="#00f" stroke-width=".38"/>
<circle cx="113.8" cy="144" r=".19" fill="#00f"/>
<path d="M111.8 144v7.3" fill="none" stroke="#00f" stroke-width=".38"/>
<circle cx="111.8" cy="144" r=".19" fill="#00f"/>
<path d="M113.8 147.7h1.2" fill="none" stroke="#00f" stroke-width=".38"/>
<circle cx="113.8" cy="147.7" r=".19" fill="#00f"/>
<path d="M106.8 147.7h4.1" fill="none" stroke="#f00" stroke-width=".38"/>
<circle cx="106.8" cy="147.7" r=".19" fill="#f00"/>
<path d="M115 147.7h4.2" fill="none" stroke="#f00" stroke-width=".38"/>
<circle cx="119.2" cy="147.7" r=".19" fill="#f00"/>
<path d="M110.9 155.9h.9" fill="none" stroke="#00f" stroke-width=".38"/>
<circle cx="111.8" cy="155.9" r=".19" fill="#00f"/>
<path d="M113.8 152.2v7.4" fill="none" stroke="#00f" stroke-width=".38"/>
<circle cx="113.8" cy="152.2" r=".19" fill="#00f"/>
<path d="M111.8 152.2v7.4" fill="none" stroke="#00f" stroke-width=".38"/>
<circle cx="111.8" cy="152.2" r=".19" fill="#00f"/>
<path d="M113.8 155.9h1.2" fill="none" stroke="#00f" stroke-width=".38"/>
<circle cx="113.8" cy="155.9" r=".19" fill="#00f"/>
<path d="M106.8 155.9h4.1" fill="none" stroke="#f00" stroke-width=".38"/>
<circle cx="106.8" cy="155.9" r=".19" fill="#f00"/>
<path d="M115 155.9h4.2" fill="none" stroke="#f00" stroke-width=".38"/>
<circle cx="119.2" cy="155.9" r=".19" fill="#f00"/>
<g fill="none" stroke="#00f" stroke-width=".38">
<path d="M312.1 201v24.6"/>
<circle cx="312.1" cy="213.3" r="8.2"/>
</g>
<circle cx="312.1" cy="225.6" r=".19" fill="#00f"/>
<path d="M299.8 213.3h24.6" fill="none" stroke="#00f" stroke-width=".38"/>
<circle cx="324.4" cy="213.3" r=".19" fill="#00f"/>
<path d="M312.1 225.6v12.3" fill="none" stroke="#f00" stroke-width=".38"/>
<circle cx="312.1" cy="237.9" r=".19" fill="#f00"/>
<circle cx="152" cy="90.2" r=".8" fill="#f0f"/>
<circle cx="152" cy="90.2" r=".8" fill="none" stroke="#f0f" stroke-width=".38"/>
<circle cx="250.5" cy="53.3" r=".79" fill="#f0f"/>
<circle cx="250.5" cy="53.3" r=".79" fill="none" stroke="#f0f" stroke-width=".38"/>
<circle cx="152" cy="102.5" r=".8" fill="#f0f"/>
<circle cx="152" cy="102.5" r=".8" fill="none" stroke="#f0f" stroke-width=".38"/>
<circle cx="152" cy="114.8" r=".8" fill="#f0f"/>
<circle cx="152" cy="114.8" r=".8" fill="none" stroke="#f0f" stroke-width=".38"/>
<circle cx="152" cy="127.2" r=".79" fill="#f0f"/>
<circle cx="152" cy="127.2" r=".79" fill="none" stroke="#f0f" stroke-width=".38"/>
<circle cx="152" cy="139.5" r=".8" fill="#f0f"/>
<circle cx="152" cy="139.5" r=".8" fill="none" stroke="#f0f" stroke-width=".38"/>
<circle cx="152" cy="151.8" r=".8" fill="#f0f"/>
<circle cx="152" cy="151.8" r=".8" fill="none" stroke="#f0f" stroke-width=".38"/>
<circle cx="152" cy="164" r=".8" fill="#f0f"/>
<circle cx="152" cy="164" r=".8" fill="none" stroke="#f0f" stroke-width=".38"/>
<circle cx="217.7" cy="205.1" r=".81" fill="#f0f"/>
<circle cx="217.7" cy="205.1" r=".81" fill="none" stroke="#f0f" stroke-width=".38"/>
<circle cx="291.5" cy="123" r=".78" fill="#f0f"/>
<circle cx="291.5" cy="123" r=".78" fill="none" stroke="#f0f" stroke-width=".38"/>
<circle cx="246.4" cy="201" r=".81" fill="#f0f"/>
<circle cx="246.4" cy="201" r=".81" fill="none" stroke="#f0f" stroke-width=".38"/>
<circle cx="152" cy="229.7" r=".79" fill="#f0f"/>
<circle cx="152" cy="229.7" r=".79" fill="none" stroke="#f0f" stroke-width=".38"/>
<circle cx="152" cy="205.1" r=".8" fill="#f0f"/>
<circle cx="152" cy="205.1" r=".8" fill="none" stroke="#f0f" stroke-width=".38"/>
<circle cx="152" cy="209.2" r=".79" fill="#f0f"/>
<circle cx="152" cy="209.2" r=".79" fill="none" stroke="#f0f" stroke-width=".38"/>
<circle cx="152" cy="201" r=".8" fill="#f0f"/>
<circle cx="152" cy="201" r=".8" fill="none" stroke="#f0f" stroke-width=".38"/>
<circle cx="152" cy="213.3" r=".8" fill="#f0f"/>
<circle cx="152" cy="213.3" r=".8" fill="none" stroke="#f0f" stroke-width=".38"/>
<g font-size="3.7">
<text x="246.4" y="23.8">V_3V3</text>
<text x="175.8" y="48.4">1</text>
<text x="175.8" y="52.5">3</text>
<text x="208.3" y="48.4">2</text>
<text x="208.3" y="52.5">4</text>
<text x="175.8" y="56.6">5</text>
<text x="208.3" y="56.6">6</text>
<text x="175.8" y="60.7">7</text>
<text x="175.8" y="64.8">9</text>
<text x="208.3" y="60.7">8</text>
<text x="208.3" y="64.8">10</text>
<text x="173.7" y="68.9">11</text>
<text x="208.3" y="68.9">12</text>
<text x="173.7" y="73">13</text>
<text x="173.7" y="77.2">15</text>
<text x="208.3" y="73">14</text>
<text x="208.3" y="77.2">16</text>
<text x="253.8" y="73.1">Assy = M.2_SSD</text>
<text x="287.5" y="77.2">V_3V3</text>
<text x="173.7" y="81.2">17</text>
<text x="208.3" y="81.2">18</text>
<text x="173.7" y="85.3">19</text>
<text x="173.7" y="89.5">21</text>
<text x="208.3" y="85.3">20</text>
<text x="208.3" y="89.5">22</text>
<text x="173.7" y="93.5">23</text>
<text x="208.3" y="93.5">24</text>
<text x="173.7" y="97.7">25</text>
<text x="173.7" y="101.8">27</text>
<text x="208.3" y="97.7">26</text>
<text x="208.3" y="101.8">28</text>
<text x="173.7" y="105.8">29</text>
<text x="208.3" y="105.8">30</text>
<text x="291.6" y="105.9">Assy = DNP</text>
<text x="173.7" y="109.9">31</text>
<text x="208.3" y="109.9">32</text>
<text x="173.7" y="114">33</text>
<text x="173.7" y="118.2">35</text>
<text x="208.3" y="114">34</text>
<text x="208.3" y="118.2">36</text>
<text x="173.7" y="122.3">37</text>
<text x="208.3" y="122.3">38</text>
<text x="313.8" y="124.3">I2C_IO_1_3</text>
<text x="173.7" y="126.4">39</text>
<text x="173.7" y="130.5">41</text>
<text x="208.3" y="126.4">40</text>
<text x="208.3" y="130.5">42</text>
<text x="35.4" y="132.5">B2B_SRD0_Rx_P</text>
<text x="111" y="134.6">Assy = M.2_SSD</text>
<text x="173.7" y="134.5">43</text>
<text x="208.3" y="134.5">44</text>
<text x="35" y="140.8">B2B_SRD0_Rx_N</text>
<text x="111" y="142.8">Assy = M.2_SSD</text>
<text x="173.7" y="138.7">45</text>
<text x="173.7" y="142.8">47</text>
<text x="208.3" y="138.7">46</text>
<text x="208.3" y="142.8">48</text>
<text x="291.6" y="142.8">Assy = M.2_SSD</text>
<text x="35.8" y="148.9">B2B_SRD0_Tx_N</text>
<text x="173.7" y="146.9">49</text>
<text x="208.3" y="146.9">50</text>
<text x="111" y="151">Assy = M.2_SSD</text>
<text x="173.7" y="151">51</text>
<text x="173.7" y="155.1">53</text>
<text x="208.3" y="151">52</text>
<text x="208.3" y="155.1">54</text>
<text x="36.2" y="157.2">B2B_SRD0_Tx_P</text>
<text x="111" y="159.2">Assy = M.2_SSD</text>
<text x="173.7" y="159.2">55</text>
<text x="208.3" y="159.2">56</text>
<text x="173.7" y="163.3">57</text>
<text x="173.7" y="167.4">59</text>
<text x="208.3" y="163.3">58</text>
<text x="208.3" y="167.4">60</text>
<text x="173.7" y="171.5">61</text>
<text x="208.3" y="171.5">62</text>
<text x="173.7" y="175.6">63</text>
<text x="173.7" y="179.7">65</text>
<text x="208.3" y="175.6">64</text>
<text x="208.3" y="179.7">66</text>
<text x="242.4" y="187.9">V_3V3</text>
<text x="173.7" y="196.1">67</text>
<text x="208.3" y="196.1">68</text>
<text x="173.7" y="200.2">69</text>
<text x="208.3" y="200.2">70</text>
<text x="173.7" y="204.3">71</text>
<text x="173.7" y="208.4">73</text>
<text x="208.3" y="204.3">72</text>
<text x="208.3" y="208.4">74</text>
<text x="173.7" y="212.5">75</text>
<text x="249.7" y="220.7">Assy = M.2_SSD</text>
<text x="180.8" y="227.7">Assy = M.2_SSD</text>
<text x="311.2" y="230.6" transform="rotate(-90 311.2 230.6)">1</text>
<text x="299.8" y="243.3">Assy = M.2_SSD</text>
<text x="275.2" y="261.7">Copyright (c) 2015 SolidRun ltd.</text>
<text x="275.2" y="265.6">Released under Creative Commons Attribution 3.0 Unported License</text>
<text x="275.2" y="269.3">All Rights Reserved</text>
<text x="234.1" y="278.2">Size</text>
<text x="246.4" y="278.2">Title</text>
<text x="369.6" y="278.2">Rev</text>
<text x="238.2" y="282.2">A</text>
<text x="254.6" y="282.2">ClearFog Pro Evaluation Board</text>
<text x="234.1" y="290.5">Date:</text>
<text x="255.5" y="290.5">Wednesday, October 28, 2015</text>
<text x="316.2" y="290.5">Sheet</text>
<text x="336.8" y="290.5">5</text>
<text x="349.1" y="290.5">of</text>
<text x="361.4" y="290.5">19</text>
</g>
<g font-size="3.7" fill="#000080">
<text x="183.6" y="42.7">U13</text>
<text x="253.8" y="64.9">C145</text>
<text x="254.6" y="69">4.7uF</text>
<text x="295.7" y="97.7">R77</text>
<text x="295.7" y="101.8">10k</text>
<text x="90.4" y="130.5">10nF-ESL</text>
<text x="115.1" y="130.5">C132</text>
<text x="295.7" y="134.6">R76</text>
<text x="90.4" y="138.7">10nF-ESL</text>
<text x="115.1" y="138.7">C133</text>
<text x="295.7" y="138.7">10k</text>
<text x="90.4" y="146.9">10nF-ESL</text>
<text x="115.1" y="146.9">C134</text>
<text x="90.4" y="155.1">10nF-ESL</text>
<text x="115.1" y="155.1">C135</text>
<text x="303.9" y="198.6">J5000</text>
<text x="249.7" y="212.5">C153</text>
<text x="250.5" y="216.6">4.7uF</text>
<text x="184" y="222.4">NGFF M.2</text>
<text x="303.9" y="233">MECH_3.7_6.0</text>
</g>
<g font-size="3.7" fill="#004080">
<text x="182.8" y="50.9">1</text>
<text x="201.3" y="50.9">2</text>
<text x="182.8" y="55">3</text>
<text x="182.8" y="59.1">5</text>
<text x="201.3" y="55">4</text>
<text x="201.3" y="59.1">6</text>
<text x="182.8" y="63.2">7</text>
<text x="201.3" y="63.2">8</text>
<text x="182.8" y="67.3">9</text>
<text x="182.8" y="71.4">11</text>
<text x="199.2" y="67.3">10</text>
<text x="199.2" y="71.4">12</text>
<text x="182.8" y="75.5">13</text>
<text x="199.2" y="75.5">14</text>
<text x="182.8" y="79.6">15</text>
<text x="182.8" y="83.7">17</text>
<text x="199.2" y="79.6">16</text>
<text x="199.2" y="83.7">18</text>
<text x="182.8" y="87.8">19</text>
<text x="199.2" y="87.8">20</text>
<text x="182.8" y="91.9">21</text>
<text x="199.2" y="91.9">22</text>
<text x="182.8" y="96">23</text>
<text x="182.8" y="100.2">25</text>
<text x="199.2" y="96">24</text>
<text x="199.2" y="100.2">26</text>
<text x="182.8" y="104.3">27</text>
<text x="199.2" y="104.3">28</text>
<text x="182.8" y="108.3">29</text>
<text x="182.8" y="112.4">31</text>
<text x="199.2" y="108.3">30</text>
<text x="199.2" y="112.4">32</text>
<text x="182.8" y="116.5">33</text>
<text x="199.2" y="116.5">34</text>
<text x="182.8" y="120.6">35</text>
<text x="182.8" y="124.8">37</text>
<text x="199.2" y="120.6">36</text>
<text x="199.2" y="124.8">38</text>
<text x="182.8" y="128.9">39</text>
<text x="199.2" y="128.9">40</text>
<text x="182.8" y="132.9">41</text>
<text x="182.8" y="137">43</text>
<text x="199.2" y="132.9">42</text>
<text x="199.2" y="137">44</text>
<text x="182.8" y="141.2">45</text>
<text x="199.2" y="141.2">46</text>
<text x="182.8" y="145.2">47</text>
<text x="182.8" y="149.4">49</text>
<text x="199.2" y="145.2">48</text>
<text x="199.2" y="149.4">50</text>
<text x="182.8" y="153.5">51</text>
<text x="199.2" y="153.5">52</text>
<text x="182.8" y="157.6">53</text>
<text x="182.8" y="161.7">55</text>
<text x="199.2" y="157.6">54</text>
<text x="199.2" y="161.7">56</text>
<text x="182.8" y="165.8">57</text>
<text x="199.2" y="165.8">58</text>
<text x="182.8" y="169.9">59</text>
<text x="182.8" y="173.9">61</text>
<text x="199.2" y="169.9">60</text>
<text x="199.2" y="173.9">62</text>
<text x="182.8" y="178.1">63</text>
<text x="199.2" y="178.1">64</text>
<text x="182.8" y="182.2">65</text>
<text x="199.2" y="182.2">66</text>
<text x="182.8" y="198.5">67</text>
<text x="182.8" y="202.7">69</text>
<text x="199.2" y="198.5">68</text>
<text x="199.2" y="202.7">70</text>
<text x="182.8" y="206.8">71</text>
<text x="199.2" y="206.8">72</text>
<text x="182.8" y="210.9">73</text>
<text x="182.8" y="215">75</text>
<text x="199.2" y="210.9">74</text>
<text x="313.8" y="223.6" transform="rotate(-90 313.8 223.6)">1</text>
</g>
<text font-size="3.7" fill="#f00" x="247.2" y="122.3">msata_DISABLE</text>
<text font-size="3.7" fill="#00f" x="299.8" y="204">3.5mm</text>
<text font-size="3.7" fill="#f0f" x="373.7" y="282.2">Rev-2.1</text>
<g font-size="2.9">
<text x="43.2" y="3.1">5</text>
<text x="121.2" y="3.1">4</text>
<text x="199.2" y="3.1">3</text>
<text x="277.2" y="3.1">2</text>
<text x="355.2" y="3.1">1</text>
<text x="1.2" y="42.6">D</text>
<text x="395.3" y="42.6">D</text>
<text x="1.2" y="114.4">C</text>
<text x="395.3" y="114.4">C</text>
<text x="1.2" y="186.2">B</text>
<text x="395.3" y="186.2">B</text>
<text x="1.2" y="258">A</text>
<text x="395.3" y="258">A</text>
<text x="43.2" y="294.3">5</text>
<text x="121.2" y="294.3">4</text>
<text x="199.2" y="294.3">3</text>
<text x="277.2" y="294.3">2</text>
<text x="355.2" y="294.3">1</text>
</g>
</svg>
